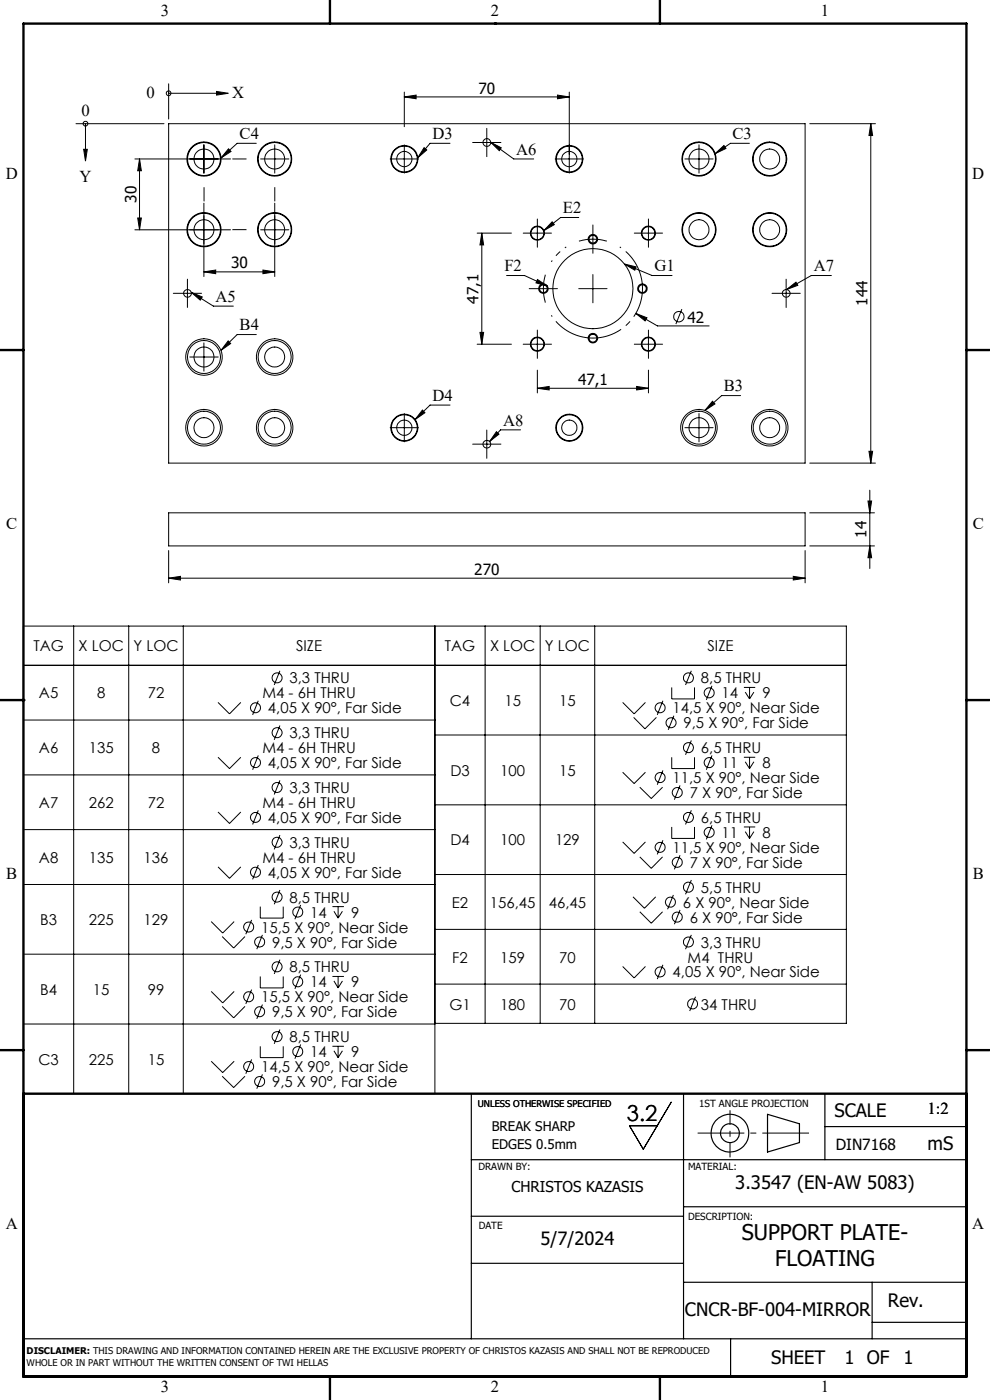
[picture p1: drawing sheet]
<svg xmlns="http://www.w3.org/2000/svg" width="210mm" height="297mm" viewBox="0 0 210 297" stroke-linecap="round" stroke-linejoin="round" font-family="sans-serif">
<g fill="none" stroke="#000" stroke-width=".21">
<path d="M35.8 17.8v7.5M35.8 19.8h10.1M45.9 19.4l2.5 .4-2.5 .4zM85.8 19.5v7.4M120.8 19.5v17.2M16.1 26.2h18.7M17.7 31.7h.8l-.4 2.5zM18.1 26.2v5.5M28.6 33.7h20.3M29.6 33.7l.4 2.5h-.8zM29.6 33.7v15.1M35.8 26.2h135v72h-135z"/>
<path d="M43.3 30.7v6M48.5 31.6l.5 .5-2.1 1.4zM54.4 30.4h-4.1l-3.4 3.1M55.3 33.7h6M58.3 30.7v6M82.8 33.7h6M85.8 20.6l2.5-.4v.8zM85.8 30.7v6M85.8 20.6h35M90 31.3l.5 .5-1.9 1.7zM95.5 30.4h-4.3l-2.6 3.1M100.3 30.2h6"/>
<path d="M103.3 27.2v6M104.1 30.2l4.9 3.5h4.2M104.1 30.2l2.2 1.2-.4 .6zM117.8 33.7h6M118.3 20.2l2.5 .4-2.5 .4zM145.3 33.7h6M148.3 30.7v6M151.7 32.6l1.9-1.7 .4 .6zM159 30.4h-4.1l-3.2 2.2M171.8 26.2h13.9M184.7 26.2l.4 2.5h-.8zM184.7 26.2v72"/>
<path d="M28.6 48.8h20.3M29.2 46.2h.8l-.4 2.6zM39.8 59.2v6M43.3 57.7l2.5-.4v.8zM43.3 43.1v15.6M43.3 57.7h15M55.3 48.8h6M55.8 57.3l2.5 .4-2.5 .4zM58.3 43.1v15.6M101.2 49.5h7.3M102.2 49.5v23.5M102.2 49.5l.4 2.5h-.8z"/>
<path d="M107.5 58.5h3.8l4.8 2.2M111 49.5h6M114 46.5v6M114 59.3l2.1 1.4-2.4-.7zM115.7 58.3a10.6 10.6 0 0 0 0 5.9M117.1 47.1l.5 .6-2.2 1.2zM122.8 46.1h-3.9l-3.5 2.8M122.8 51.1a10.6 10.6 0 0 1 5.9 0M125.8 47.7v6M125.8 58.2v6M132.5 56l5.8 2.5h4.3M132.5 56l2.4 .6-.2 .7z"/>
<path d="M134.5 49.5h6M137.5 46.5v6M166.8 59.2v6M176.4 58.5h-4.3l-5.2 2.9M36.8 62.2h6M40.3 75.7h6M40.6 62l2.3 1-.4 .7zM40.6 62l4.7 2.9h4.2M43.3 72.7v6M48.4 72.3l.5 .6-2 1.4zM54.4 71h-4.1l-3.4 3.3M101.2 73h7.3"/>
<path d="M101.8 70.5h.8l-.4 2.5zM111 73h6M112.3 61.2h6M114 70v6M114 78.5v4.9M122.8 61.2h6M134.5 73h6M134.9 66.5l2.3 .9-.4 .7zM134.9 66.5l4.6 2.6h10.9M137.5 70v6M137.5 78.5v4.9M144.6 65.6l-1.2 3.2"/>
<path d="M163.8 62.2h6M166.9 61.4l1.9-1.5 .4 .6zM82.8 90.7h6M85.8 87.7v6M89.6 87l.5 .6-2 1.4zM95.5 85.9h-4.3l-3.1 3.1M100.3 94.2h6M103.3 91.2v6M105.3 91.6l.5 .5-1.9 1.6zM110.4 91.2h-4.2l-2.3 2.5M114 82.4l2.5-.4v.7zM114 82.4h23.5"/>
<path d="M135 82l2.5 .4-2.5 .3zM145.3 90.7h6M148.3 87.7v6M151.1 85.1l.6 .6-2.2 1.4zM157.1 83.9h-4l-3.6 3.2M171.8 98.2h13.9M184.3 95.7h.8l-.4 2.5zM35.8 108.8h135v7h-135zM35.8 116.8v6.8M170.8 116.8v6.8M171.8 108.8h13.7M171.8 115.8h13.7"/>
<path d="M184.1 106.3h.8l-.4 2.5zM184.5 104v16.6M184.5 115.8l.4 2.5h-.8zM15.6 132.8v99.2M27.3 132.8v99.2M35.8 122.7l2.5-.4v.7zM35.8 122.7h135M38.9 132.8v99.2M92.3 132.8v99.2h-87.3v-99.2h174.5v84.3h-87.2M102.9 132.8v84.3M114.6 132.8v84.3M126.2 132.8v84.3"/>
<path d="M168.3 122.3l2.5 .4-2.5 .3zM5 141.1h174.5M5 152.7h87.3M46.2 149l2.5 2.4 2.4-2.4M54.8 148.7l-1.2 3M59.4 142.3l-1.2 3M59.4 153.9l-1.2 3M92.3 155.9h87.2M132.1 149l2.4 2.4 2.4-2.4M134.4 152.2l2.4 2.4 2.4-2.4M140.6 148.7l-1.2 3M142.5 145.8v2.5h4.8v-2.5"/>
<path d="M142.9 151.8l-1.2 3M146.6 142.3l-1.2 3M146.6 157.1l-1.2 3M151 145.5l-1.2 3M157.8 145.8h2.4M158.1 146.8l.9 1.5M159 145.8v2.5M159.9 146.8l-.9 1.5M5 164.4h87.3M5 176h87.3M46.2 160.7l2.5 2.4 2.4-2.4M46.2 172.3l2.5 2.4 2.4-2.4"/>
<path d="M54.8 160.3l-1.2 3M54.8 171.9l-1.2 3M59.4 165.6l-1.2 3M59.4 177.2l-1.2 3M92.3 170.7h87.2M132.1 163.8l2.4 2.4 2.4-2.4M132.1 178.6l2.4 2.4 2.4-2.4M135.7 167l2.4 2.4 2.4-2.4M140.6 163.4l-1.2 3.1M140.6 178.3l-1.2 3M142.5 160.7v2.4h4.8v-2.4M142.5 175.4v2.5h4.8v-2.5"/>
<path d="M144.3 166.6l-1.2 3M146.6 171.9l-1.2 3M151 160.3l-1.2 3M151 175.1l-1.2 3M157.8 160.7h2.4M157.8 175.4h2.4M158.1 161.6l.9 1.5M158.1 176.4l.9 1.5M159 160.7v2.4M159 175.4v2.5M159.9 161.6l-.9 1.5M159.9 176.4l-.9 1.5"/>
<path d="M5 187.6h87.3M44.8 195.5l2.4 2.4 2.5-2.4M46.2 183.9l2.5 2.4 2.4-2.4M47.1 198.7l2.5 2.4 2.4-2.4M53.4 195.2l-1.3 3M54.8 183.5l-1.2 3M55.2 192.3v2.5h4.9v-2.5M55.7 198.3l-1.2 3.1M59.4 188.8l-1.2 3M63.8 192l-1.3 3M70.5 192.3h2.5M70.8 193.3l.9 1.5"/>
<path d="M71.7 192.3v2.5M72.6 193.3l-.9 1.5M92.3 185.5h87.2M92.3 197.2h87.2M134.3 190.2l2.4 2.5 2.4-2.5M135.7 181.8l2.4 2.4 2.4-2.4M135.7 193.4l2.4 2.5 2.4-2.5M142.8 189.9l-1.2 3M144.3 181.4l-1.2 3M144.3 193l-1.2 3.1M146.6 186.7l-1.2 3M146.6 198.3l-1.2 3.1"/>
<path d="M5 202.4h87.3M5 217.2h87.3M44.8 210.3l2.4 2.5 2.5-2.5M47.1 213.5l2.5 2.4 2.4-2.4M53.4 209.9l-1.3 3.1M55.2 207.1v2.5h4.9v-2.5M55.7 213.1l-1.2 3M59.4 203.6l-1.2 3M59.4 218.4l-1.2 3M63.8 206.8l-1.3 3M70.5 207.1h2.5M70.8 208.1l.9 1.5"/>
<path d="M71.7 207.1v2.5M72.6 208.1l-.9 1.5M92.3 208.8h87.2M132.1 205l2.4 2.5 2.4-2.5M140.6 204.7l-1.2 3M147.5 211.5l-1.2 3M44.8 225.1l2.4 2.4 2.5-2.4M47.1 228.3l2.5 2.4 2.4-2.4M53.4 224.8l-1.3 3M55.2 222v2.4h4.9v-2.4M55.7 227.9l-1.2 3.1M63.8 221.6l-1.3 3"/>
<path d="M70.5 222h2.5M70.8 222.9l.9 1.5M71.7 222v2.4M72.6 222.9l-.9 1.5M142.4 233.8l-5.9 10-3-5h5.9"/>
<circle cx="35.8" cy="19.8" r=".5"/>
<circle cx="18.1" cy="26.2" r=".5"/>
<circle cx="43.3" cy="33.7" r="3.6"/>
<circle cx="43.3" cy="33.7" r="3.5"/>
<circle cx="43.3" cy="33.7" r="2.14"/>
<circle cx="58.3" cy="33.7" r="2.13"/>
<circle cx="58.3" cy="33.7" r="3.6"/>
<circle cx="58.3" cy="33.7" r="3.5"/>
<circle cx="85.8" cy="33.7" r="2.88"/>
<circle cx="85.8" cy="33.8" r="2.75"/>
<circle cx="85.8" cy="33.7" r="1.63"/>
<circle cx="103.3" cy="30.2" r=".82"/>
<circle cx="120.8" cy="33.7" r="1.63"/>
<circle cx="120.8" cy="33.7" r="2.74"/>
<circle cx="120.8" cy="33.7" r="2.88"/>
<circle cx="148.3" cy="33.7" r="2.13"/>
<circle cx="148.3" cy="33.7" r="3.6"/>
<circle cx="148.3" cy="33.7" r="3.5"/>
<circle cx="163.3" cy="33.7" r="2.13"/>
<circle cx="163.3" cy="33.7" r="3.6"/>
<circle cx="163.3" cy="33.7" r="3.5"/>
<circle cx="43.3" cy="48.7" r="3.6"/>
<circle cx="43.3" cy="48.7" r="3.5"/>
<circle cx="43.3" cy="48.7" r="2.14"/>
<circle cx="58.3" cy="48.7" r="2.13"/>
<circle cx="58.3" cy="48.7" r="3.5"/>
<circle cx="58.3" cy="48.7" r="3.6"/>
<circle cx="114" cy="49.5" r="1.49"/>
<circle cx="114" cy="49.5" r="1.38"/>
<circle cx="125.8" cy="50.7" r="1.01"/>
<circle cx="125.8" cy="50.7" r=".83"/>
<circle cx="137.5" cy="49.5" r="1.38"/>
<circle cx="137.5" cy="49.5" r="1.5"/>
<circle cx="148.3" cy="48.7" r="2.13"/>
<circle cx="148.3" cy="48.7" r="3.6"/>
<circle cx="148.3" cy="48.7" r="3.5"/>
<circle cx="163.3" cy="48.7" r="2.13"/>
<circle cx="163.3" cy="48.7" r="3.5"/>
<circle cx="163.3" cy="48.7" r="3.6"/>
<circle cx="39.8" cy="62.2" r=".82"/>
<circle cx="43.3" cy="75.8" r="2.13"/>
<circle cx="43.3" cy="75.7" r="3.5"/>
<circle cx="43.3" cy="75.7" r="3.9"/>
<circle cx="58.3" cy="75.7" r="3.9"/>
<circle cx="58.3" cy="75.7" r="2.12"/>
<circle cx="58.3" cy="75.7" r="3.5"/>
<circle cx="114" cy="73" r="1.49"/>
<circle cx="114" cy="73" r="1.37"/>
<circle cx="115.3" cy="61.2" r=".82"/>
<circle cx="115.3" cy="61.2" r="1.02"/>
<circle cx="125.8" cy="61.2" r="8.5"/>
<circle cx="125.8" cy="71.7" r="1.01"/>
<circle cx="125.8" cy="71.7" r=".84"/>
<circle cx="136.3" cy="61.2" r=".82"/>
<circle cx="136.3" cy="61.2" r="1.01"/>
<circle cx="137.5" cy="73" r="1.37"/>
<circle cx="137.5" cy="73" r="1.5"/>
<circle cx="144" cy="67.2" r="1.1"/>
<circle cx="166.8" cy="62.2" r=".82"/>
<circle cx="43.3" cy="90.7" r="2.13"/>
<circle cx="43.3" cy="90.7" r="3.5"/>
<circle cx="43.3" cy="90.7" r="3.9"/>
<circle cx="58.3" cy="90.7" r="3.9"/>
<circle cx="58.3" cy="90.7" r="2.12"/>
<circle cx="58.3" cy="90.7" r="3.5"/>
<circle cx="85.8" cy="90.7" r="2.76"/>
<circle cx="85.8" cy="90.7" r="2.87"/>
<circle cx="85.8" cy="90.7" r="1.63"/>
<circle cx="103.3" cy="94.2" r=".83"/>
<circle cx="120.8" cy="90.7" r="1.63"/>
<circle cx="120.8" cy="90.7" r="2.75"/>
<circle cx="120.8" cy="90.7" r="2.87"/>
<circle cx="148.3" cy="90.7" r="3.9"/>
<circle cx="148.3" cy="90.7" r="2.12"/>
<circle cx="148.3" cy="90.7" r="3.5"/>
<circle cx="163.3" cy="90.7" r="2.12"/>
<circle cx="163.3" cy="90.7" r="3.5"/>
<circle cx="163.3" cy="90.7" r="3.9"/>
<circle cx="54.2" cy="150.1" r="1.06"/>
<circle cx="58.8" cy="143.8" r="1.06"/>
<circle cx="58.8" cy="155.4" r="1.06"/>
<circle cx="140" cy="150.1" r="1.06"/>
<circle cx="142.3" cy="153.3" r="1.06"/>
<circle cx="146" cy="158.6" r="1.06"/>
<circle cx="146" cy="143.8" r="1.06"/>
<circle cx="150.4" cy="147" r="1.06"/>
<circle cx="54.2" cy="173.4" r="1.06"/>
<circle cx="54.2" cy="161.8" r="1.06"/>
<circle cx="58.8" cy="167.1" r="1.06"/>
<circle cx="58.8" cy="178.7" r="1.06"/>
<circle cx="140" cy="165" r="1.06"/>
<circle cx="140" cy="179.8" r="1.06"/>
<circle cx="143.7" cy="168.1" r="1.06"/>
<circle cx="146" cy="173.4" r="1.06"/>
<circle cx="150.4" cy="176.6" r="1.06"/>
<circle cx="150.4" cy="161.8" r="1.06"/>
<circle cx="52.7" cy="196.7" r="1.06"/>
<circle cx="54.2" cy="185" r="1.06"/>
<circle cx="55.1" cy="199.8" r="1.06"/>
<circle cx="58.8" cy="190.3" r="1.06"/>
<circle cx="63.2" cy="193.5" r="1.06"/>
<circle cx="142.2" cy="191.4" r="1.06"/>
<circle cx="143.7" cy="182.9" r="1.06"/>
<circle cx="143.7" cy="194.6" r="1.06"/>
<circle cx="146" cy="188.2" r="1.06"/>
<circle cx="146" cy="199.8" r="1.06"/>
<circle cx="52.7" cy="211.5" r="1.06"/>
<circle cx="55.1" cy="214.6" r="1.06"/>
<circle cx="58.8" cy="219.9" r="1.06"/>
<circle cx="58.8" cy="205.1" r="1.06"/>
<circle cx="63.2" cy="208.3" r="1.06"/>
<circle cx="140" cy="206.2" r="1.06"/>
<circle cx="146.9" cy="213" r="1.06"/>
<circle cx="52.7" cy="226.3" r="1.06"/>
<circle cx="55.1" cy="229.4" r="1.06"/>
<circle cx="63.2" cy="223.1" r="1.06"/>
</g>
<path d="M120.1 52.4a10.5 10.5 0 0 0-3.1 3.1" fill="none" stroke="#000" stroke-width=".21" stroke-dasharray="15.2 1.3 1.3 1.3" stroke-dashoffset="14.9" stroke-linecap="butt"/>
<path d="M117 66.9a10.5 10.5 0 0 0 16.2 1.7 10.5 10.5 0 0 0-1.7-16.2" fill="none" stroke="#000" stroke-width=".21" stroke-dasharray="15.2 1.3 1.3 1.3" stroke-dashoffset="-1.6" stroke-linecap="butt"/>
<g fill="none" stroke="#000" stroke-width=".25">
<path d="M100 232v52M145 232v52M162.8 236.4l6.8 2v4l-6.8 2zM175 232v14M175 239h30M100 246h105M100 258h45M145 256h60M100 268h45M145 272h60M185 272v12M5 284h200"/>
<path d="M155 284v8M185 280.5h20"/>
<circle cx="154.8" cy="240.4" r="4"/>
<circle cx="154.8" cy="240.4" r="2"/>
</g>
<path d="M49.3 33.7h3M43.3 42.7v-3M49.3 48.7h3M58.3 42.7v-3" fill="none" stroke="#000" stroke-width=".21" stroke-dasharray="15.2 1.3 1.3 1.3" stroke-linecap="butt"/>
<path d="M148 240.4h23.6" fill="none" stroke="#000" stroke-width=".21" stroke-dasharray="15.2 1.3 1.3 1.3" stroke-dashoffset="5.3" stroke-linecap="butt"/>
<path d="M154.9 235.5v10" fill="none" stroke="#000" stroke-width=".21" stroke-dasharray="15.2 1.3 1.3 1.3" stroke-dashoffset="12.1" stroke-linecap="butt"/>
<g fill="none" stroke="#000" stroke-width=".5">
<path d="M5 5h200v287h-200zM70 0v5M105 5h.1M140 0v5M0 74.3h5M205 74.3h5M0 148.5h5M5 148.5h.1M205 148.5h5M0 222.8h5M5 232h200M205 222.8h5"/>
<path d="M70 292v5M105 292h.1M140 292v5M190 292h.1"/>
</g>
<g fill="#000">
<path d="M134.9 66.5l2.3 .9-.4 .7z"/>
<path d="M29.6 33.7l.4 2.5h-.8zM29.2 46.2h.8l-.4 2.6z"/>
<path d="M85.8 20.6l2.5-.4v.8zM118.3 20.2l2.5 .4-2.5 .4z"/>
<path d="M184.7 26.2l.4 2.5h-.8zM184.3 95.7h.8l-.4 2.5z"/>
<path d="M43.3 57.7l2.5-.4v.8zM55.8 57.3l2.5 .4-2.5 .4z"/>
<path d="M102.2 49.5l.4 2.5h-.8zM101.8 70.5h.8l-.4 2.5zM184.1 106.3h.8l-.4 2.5zM184.5 115.8l.4 2.5h-.8z"/>
<path d="M40.6 62l2.3 1-.4 .7zM48.4 72.3l.5 .6-2 1.4zM48.5 31.6l.5 .5-2.1 1.4zM89.6 87l.5 .6-2 1.4zM90 31.3l.5 .5-1.9 1.7zM105.3 91.6l.5 .5-1.9 1.6zM104.1 30.2l2.2 1.2-.4 .6zM117.1 47.1l.5 .6-2.2 1.2zM114 59.3l2.1 1.4-2.4-.7zM132.5 56l2.4 .6-.2 .7zM151.1 85.1l.6 .6-2.2 1.4zM151.7 32.6l1.9-1.7 .4 .6zM166.9 61.4l1.9-1.5 .4 .6zM45.9 19.4l2.5 .4-2.5 .4zM17.7 31.7h.8l-.4 2.5z"/>
<path d="M114 82.4l2.5-.4v.7zM135 82l2.5 .4-2.5 .3z"/>
<path d="M35.8 122.7l2.5-.4v.7zM168.3 122.3l2.5 .4-2.5 .3z"/>
</g>
<text font-size="4.7" x="133" y="237.8">3.2</text>
<g font-size="4.6">
<text x="157.4" y="263">SUPPORT PLATE-</text>
<text x="164.4" y="268.6">FLOATING</text>
</g>
<g font-size="3.9">
<text x="177" y="236.9">SCALE</text>
<text x="196.7" y="243.9">mS</text>
<text x="156" y="252.2">3.3547 (EN-AW 5083)</text>
<text x="114.7" y="264.1">5/7/2024</text>
<text x="145.3" y="279.2">CNCR-BF-004-MIRROR</text>
<text x="188.3" y="277.3">Rev.</text>
<text x="163.6" y="289.3">SHEET</text>
<text x="179.1" y="289.3">1 OF</text>
<text x="191.7" y="289.3">1</text>
</g>
<g font-size="3.5">
<text x="34.1" y="3.4">3</text>
<text x="104.1" y="3.4">2</text>
<text x="174.1" y="3.4">1</text>
<text x="31.1" y="20.9">0</text>
<text x="49.2" y="20.9">X</text>
<text x="17.3" y="24.5">0</text>
<text x="50.8" y="29.5">C4</text>
<text x="91.7" y="29.5">D3</text>
<text x="155.4" y="29.5">C3</text>
<text x="109.5" y="32.8">A6</text>
<text x="1.2" y="38">D</text>
<text x="16.9" y="38.6">Y</text>
<text x="206.2" y="38">D</text>
<text x="119.4" y="45.2">E2</text>
<text x="107" y="57.6">F2</text>
<text x="138.8" y="57.6">G1</text>
<text x="172.6" y="57.6">A7</text>
<text x="45.7" y="64">A5</text>
<text x="50.8" y="70.1">B4</text>
<text x="153.6" y="83">B3</text>
<text x="91.7" y="85">D4</text>
<text x="106.7" y="90.3">A8</text>
<text x="1.3" y="112.2">C</text>
<text x="206.3" y="112.2">C</text>
<text x="1.3" y="186.5">B</text>
<text x="206.3" y="186.5">B</text>
<text x="196.7" y="236.4">1:2</text>
<text x="1.2" y="260.7">A</text>
<text x="206.2" y="260.7">A</text>
<text x="34.1" y="295.4">3</text>
<text x="104.1" y="295.4">2</text>
<text x="174.1" y="295.4">1</text>
</g>
<g font-size="3.3">
<text x="101.5" y="19.8">70</text>
<text x="28.9" y="43" transform="rotate(-90 28.9 43)">30</text>
<text x="49" y="57">30</text>
<text x="101.5" y="64.4" transform="rotate(-90 101.5 64.4)">47,1</text>
<text x="184" y="64.9" transform="rotate(-90 184 64.9)">144</text>
<text x="145.8" y="68.4">42</text>
<text x="122.6" y="81.6">47,1</text>
<text x="183.8" y="114.1" transform="rotate(-90 183.8 114.1)">14</text>
<text x="100.6" y="121.9">270</text>
<text x="177.3" y="243.9">DIN7168</text>
</g>
<g font-size="3.2">
<text x="7.1" y="138.1">TAG</text>
<text x="16.7" y="138.1">X LOC</text>
<text x="28.3" y="138.1">Y LOC</text>
<text x="62.8" y="138.1">SIZE</text>
<text x="94.4" y="138.1">TAG</text>
<text x="103.9" y="138.1">X LOC</text>
<text x="115.6" y="138.1">Y LOC</text>
<text x="150.1" y="138.1">SIZE</text>
<text x="8.3" y="148.2">A5</text>
<text x="20.6" y="148.2">8</text>
<text x="31.3" y="148.2">72</text>
<text x="55.7" y="148.2">M4 - 6H THRU</text>
<text x="61.4" y="145">3,3 THRU</text>
<text x="95.4" y="149.8">C4</text>
<text x="107" y="149.8">15</text>
<text x="118.6" y="149.8">15</text>
<text x="148.7" y="145">8,5 THRU</text>
<text x="153.1" y="148.2">14</text>
<text x="161.8" y="148.2">9</text>
<text x="56.8" y="151.3">4,05 X 90°, Far Side</text>
<text x="142.7" y="151.3">14,5 X 90°, Near Side</text>
<text x="145" y="154.5">9,5 X 90°, Far Side</text>
<text x="8.3" y="159.8">A6</text>
<text x="18.8" y="159.8">135</text>
<text x="32.2" y="159.8">8</text>
<text x="55.7" y="159.8">M4 - 6H THRU</text>
<text x="61.4" y="156.6">3,3 THRU</text>
<text x="148.7" y="159.8">6,5 THRU</text>
<text x="56.8" y="163">4,05 X 90°, Far Side</text>
<text x="95.5" y="164.6">D3</text>
<text x="106.1" y="164.6">100</text>
<text x="118.6" y="164.6">15</text>
<text x="142.7" y="166.1">11,5 X 90°, Near Side</text>
<text x="153.1" y="163">11</text>
<text x="161.8" y="163">8</text>
<text x="8.3" y="171.4">A7</text>
<text x="18.8" y="171.4">262</text>
<text x="31.3" y="171.4">72</text>
<text x="55.7" y="171.4">M4 - 6H THRU</text>
<text x="61.4" y="168.2">3,3 THRU</text>
<text x="146.3" y="169.3">7 X 90°, Far Side</text>
<text x="56.8" y="174.6">4,05 X 90°, Far Side</text>
<text x="61.4" y="179.9">3,3 THRU</text>
<text x="95.5" y="179.4">D4</text>
<text x="106.1" y="179.4">100</text>
<text x="117.7" y="179.4">129</text>
<text x="148.7" y="174.6">6,5 THRU</text>
<text x="153.1" y="177.8">11</text>
<text x="161.8" y="177.8">8</text>
<text x="8.3" y="183">A8</text>
<text x="18.8" y="183">135</text>
<text x="30.5" y="183">136</text>
<text x="55.7" y="183">M4 - 6H THRU</text>
<text x="142.7" y="180.9">11,5 X 90°, Near Side</text>
<text x="146.3" y="184.1">7 X 90°, Far Side</text>
<text x="56.8" y="186.2">4,05 X 90°, Far Side</text>
<text x="61.4" y="191.5">8,5 THRU</text>
<text x="148.7" y="189.4">5,5 THRU</text>
<text x="8.5" y="196.3">B3</text>
<text x="18.8" y="196.3">225</text>
<text x="30.5" y="196.3">129</text>
<text x="55.4" y="197.8">15,5 X 90°, Near Side</text>
<text x="65.8" y="194.7">14</text>
<text x="74.5" y="194.7">9</text>
<text x="95.9" y="192.6">E2</text>
<text x="103.9" y="192.6">156,45</text>
<text x="116.4" y="192.6">46,45</text>
<text x="144.9" y="192.6">6 X 90°, Near Side</text>
<text x="146.3" y="195.7">6 X 90°, Far Side</text>
<text x="57.7" y="201">9,5 X 90°, Far Side</text>
<text x="148.7" y="201">3,3 THRU</text>
<text x="61.4" y="206.3">8,5 THRU</text>
<text x="65.8" y="209.5">14</text>
<text x="74.5" y="209.5">9</text>
<text x="95.9" y="204.2">F2</text>
<text x="106.1" y="204.2">159</text>
<text x="118.6" y="204.2">70</text>
<text x="142.7" y="207.4">4,05 X 90°, Near Side</text>
<text x="145.9" y="204.2">M4 THRU</text>
<text x="8.5" y="211.1">B4</text>
<text x="19.7" y="211.1">15</text>
<text x="31.3" y="211.1">99</text>
<text x="55.4" y="212.6">15,5 X 90°, Near Side</text>
<text x="57.7" y="215.8">9,5 X 90°, Far Side</text>
<text x="95.3" y="214.2">G1</text>
<text x="106.1" y="214.2">180</text>
<text x="118.6" y="214.2">70</text>
<text x="148.7" y="214.2">34 THRU</text>
<text x="61.4" y="221.1">8,5 THRU</text>
<text x="8.2" y="225.9">C3</text>
<text x="18.8" y="225.9">225</text>
<text x="31.3" y="225.9">15</text>
<text x="55.4" y="227.4">14,5 X 90°, Near Side</text>
<text x="65.8" y="224.3">14</text>
<text x="74.5" y="224.3">9</text>
<text x="57.7" y="230.6">9,5 X 90°, Far Side</text>
<text x="108.5" y="252.9">CHRISTOS KAZASIS</text>
</g>
<g font-size="2.8">
<text x="104.3" y="239.9">BREAK SHARP</text>
<text x="104.3" y="243.7">EDGES 0.5mm</text>
</g>
<g font-size="2.1">
<text x="148.3" y="234.9">1ST ANGLE PROJECTION</text>
<text x="101.5" y="248.3">DRAWN BY:</text>
<text x="145.9" y="248.3">MATERIAL:</text>
<text x="101.5" y="260.7">DATE</text>
<text x="145.9" y="258.7">DESCRIPTION:</text>
</g>
<g font-size="2">
<text x="101.4" y="234.9">UNLESS OTHERWISE SPECIFIED</text>
<text x="5.7" y="287.3">DISCLAIMER: THIS DRAWING AND INFORMATION CONTAINED HEREIN ARE THE EXCLUSIVE PROPERTY OF CHRISTOS KAZASIS AND SHALL NOT BE REPRODUCED</text>
<text x="5.7" y="289.8">WHOLE OR IN PART WITHOUT THE WRITTEN CONSENT OF TWI HELLAS</text>
</g>
</svg>
